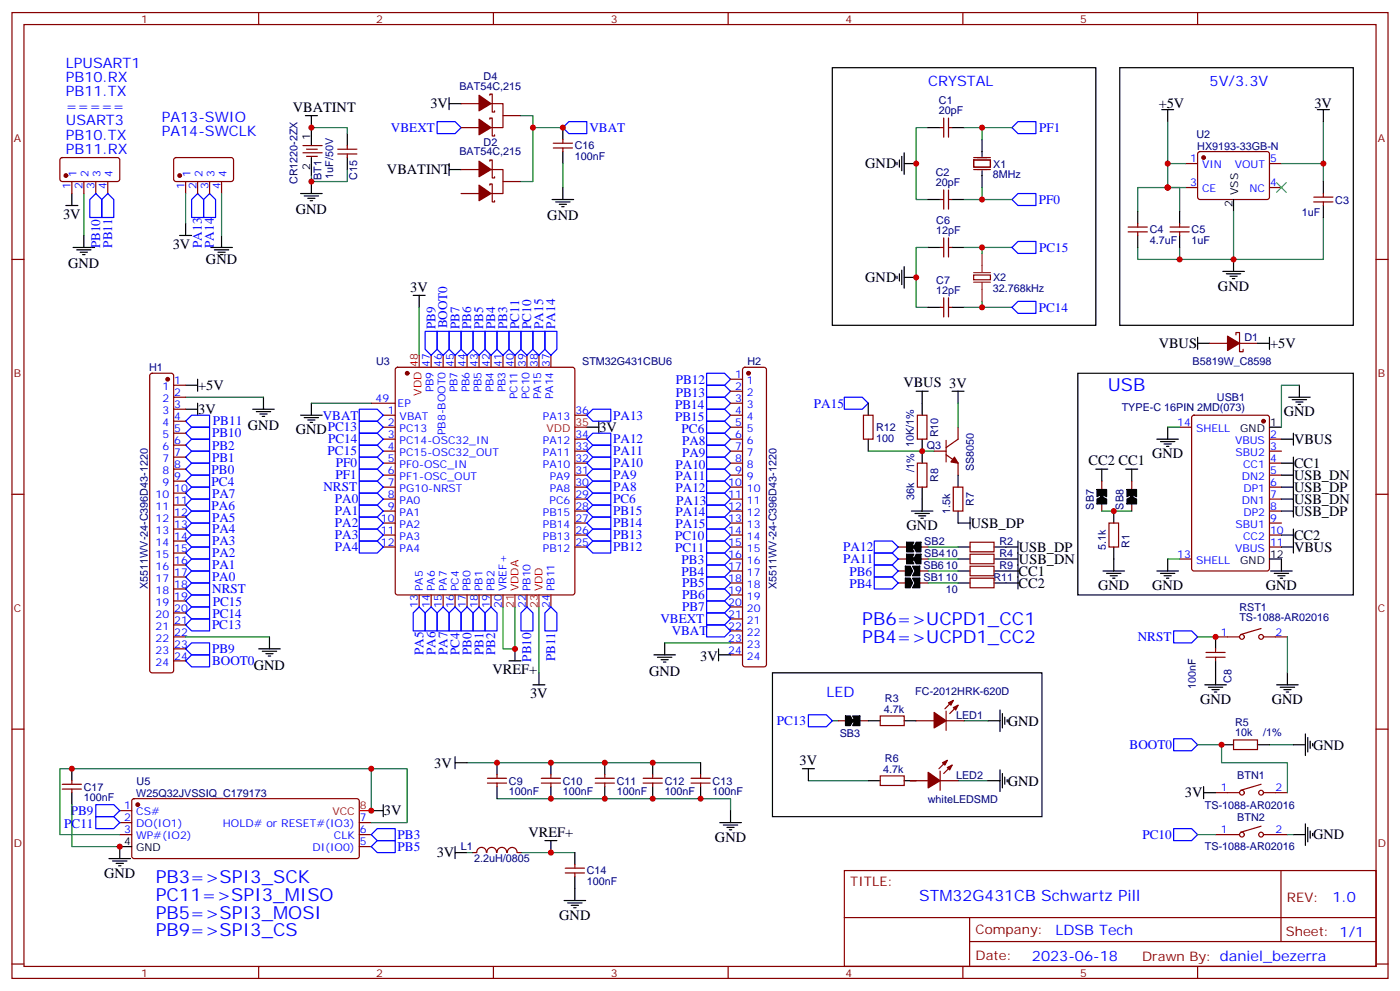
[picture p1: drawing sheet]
<svg xmlns="http://www.w3.org/2000/svg" width="412mm" height="292mm" viewBox="0 0 412 292" stroke-linecap="round" stroke-linejoin="round" font-family="sans-serif">
<g fill="none" stroke="#870000" stroke-width=".35">
<path d="M3.5 3.7h405.4v284.3h-405.4zM7.1 7.2h398.2v277.3h-398.2zM76.2 3.7v3.5M145.3 3.7v3.5M214.5 3.7v3.5M283.6 3.7v3.5M352.8 3.7v3.5M135.8 37.6h5.3M135.8 30.5h5.3M144.3 28v-.3h.7v5.3h.7v-.4M144.3 35.1v-.4h.7v5.3h.7v-.3M144.6 30.5h3.6v7.1h-3.6"/>
<path d="M148.2 34h5.3M276.9 37.6h1.1M278 34.7v5.7M279.4 34.7v5.7M279.4 37.6h1.1M17.9 46.6l.4-.2h16.5l.5 .7-.1 5.9-.6 .4h-16.5l-.5-.7v-5.6zM21.2 53.4v3.6M24.7 53.4v3.6M28.2 53.4v3.6M31.7 53.4v3.6M51.4 46.6l.5-.2h16.5l.4 .7-.1 5.9-.6 .4h-16.5l-.4-.7v-5.6zM54.7 53.4v3.6"/>
<path d="M58.2 53.4v3.6M61.7 53.4v3.6M65.3 53.4v3.6M89.3 45h5.6M89.3 42.9h5.6M90.3 46h3.2M90.3 43.9h3.2M99.5 43.9h5.6M99.5 45.3h5.6M102.3 42.9v1M102.3 45.3v1.1M135.8 49.9h5.3"/>
<path d="M135.8 57h5.3M144.3 47.4v-.3h.7v5.3h.7v-.4M144.3 54.5v-.3h.7v5.2h.7v-.3M144.6 49.9h3.6v7.1h-3.6M148.2 53.4h5.3M163 42.2h5.6M163 43.6h5.6M165.8 41.1v1.1M165.8 43.6v1M276.9 58.7h1.1M278 55.9v5.7M279.4 55.9v5.7"/>
<path d="M279.4 58.7h1.1M286.8 47.1h4.9v2.1h-4.9zM286.8 49.9h4.9M286.8 46.4h4.9M349.2 48.2h3.6M349.2 55.2h3.6M353 44.8l.5-.2 20 .1 .4 .6v13l-.7 .4h-20l-.4-.7v-12.7zM373.9 48.2h3.6M373.9 55.2h3.6M387 58h5.6M387 59.4h5.6M389.8 57v1"/>
<path d="M389.8 59.4v1.1M3.5 76.4h3.6M276.9 72.8h1.1M278 70v5.7M279.4 70v5.7M279.4 72.8h1.1M332.3 66.9h5.7M332.3 68.3h5.7M335.1 65.8v1.1M335.1 68.3v1M344.7 66.9h5.6M344.7 68.3h5.6"/>
<path d="M347.5 65.8v1.1M347.5 68.3v1M405.3 76.4h3.6M276.9 90.5h1.1M278 87.7v5.6M279.4 87.7v5.6M279.4 90.5h1.1M286.8 81h4.9v1.4h-4.9zM364.1 98.6v-.7h1v5.6h1.1v-.7M44.3 110.1l.5-.2h5.6l.5 .2 .3 .5v86.8l-.3 .5-.5 .2h-5.6l-.5-.2-.2-.5v-86.8zM51.2 113.4h3.5M51.2 116.9h3.5"/>
<path d="M109.4 118.7h7M116.7 108.3l.4-.2h51.5l.5 .2 .2 .5v65.6l-.2 .5-.5 .3h-51.5l-.5-.3-.2-.5v-65.6zM127 104.6v3.5M130.5 104.6v3.5M134.1 104.6v3.5M137.6 104.6v3.5M141.1 104.6v3.5M144.6 104.6v3.5M148.2 104.6v3.5M151.7 104.6v3.5M155.2 104.6v3.5M158.7 104.6v3.5"/>
<path d="M162.3 104.6v3.5M215.2 118.7h3.5M215.2 111.7h3.5M215.2 115.2h3.5M219 108.3l.4-.2h5.7l.5 .2 .2 .5v86.8l-.3 .5-.4 .2h-5.7l-.5-.2-.2-.5v-86.8zM356.3 101.1h5.3M365.1 101.1h5.3M51.2 120.5h3.5M51.2 124h3.5M51.2 127.5h3.5M51.2 131.1h3.5M51.2 134.6h3.5"/>
<path d="M51.2 138.1h3.5M112.9 122.2h3.5M112.9 129.3h3.5M112.9 132.8h3.5M112.9 136.3h3.5M112.9 139.9h3.5M112.9 125.8h3.5M169.3 122.2h3.6M169.3 129.3h3.6M169.3 132.8h3.6M169.3 136.3h3.6M169.3 139.9h3.6"/>
<path d="M215.2 122.2h3.5M215.2 129.3h3.5M215.2 132.8h3.5M215.2 136.3h3.5M215.2 139.9h3.5M215.2 125.8h3.5M254.4 122.2h2.8v7.1h-2.8zM270.2 122.2h2.8v7.1h-2.8zM270.2 136.3h2.8v7.1h-2.8zM275.2 132.8h3.5M278.7 129.6v6.4M278.7 133.9l3.5 2.4v3.6"/>
<path d="M282.2 125.8v3.5l-3.5 2.5M347.5 125.8h3.5M351.2 122.4l.5-.2h21.5l.7 .5v44.7l-.4 .6-21.8 .1-.6-.5-.1-44.7zM373.9 129.3h3.6M373.9 132.8h3.6M373.9 136.3h3.6M373.9 139.9h3.6M3.5 145.5h3.6M51.2 141.6h3.5M51.2 145.2h3.5M51.2 148.7h3.5M51.2 152.2h3.5"/>
<path d="M51.2 155.8h3.5M51.2 159.3h3.5M112.9 143.4h3.5M112.9 146.9h3.5M112.9 150.5h3.5M112.9 154h3.5M112.9 157.5h3.5M169.3 143.4h3.6M169.3 146.9h3.6M169.3 150.5h3.6M169.3 154h3.6M169.3 157.5h3.6"/>
<path d="M215.2 143.4h3.5M215.2 146.9h3.5M215.2 150.5h3.5M215.2 154h3.5M215.2 157.5h3.5M280.8 143.4h2.8v7.1h-2.8zM285.8 159.6h7v2.9h-7zM324.6 141.6v3.6M324.6 146.9v3.6M326.7 154h2.8v7h-2.8zM333.4 141.6v3.6M333.4 146.9v3.6"/>
<path d="M373.9 143.4h3.6M373.9 146.9h3.6M373.9 150.5h3.6M373.9 154h3.6M373.9 157.5h3.6M405.3 145.5h3.6M51.2 162.8h3.5M51.2 166.3h3.5M51.2 169.9h3.5M51.2 173.4h3.5M51.2 176.9h3.5M112.9 161h3.5"/>
<path d="M123.5 175.2v3.5M127 175.2v3.5M130.5 175.2v3.5M134.1 175.2v3.5M137.6 175.2v3.5M141.1 175.2v3.5M144.6 175.2v3.5M148.2 175.2v3.5M155.2 175.2v3.5M162.3 175.2v3.5M169.3 161h3.6M215.2 161h3.5"/>
<path d="M215.2 168.1h3.5M215.2 164.6h3.5M215.2 171.6h3.5M215.2 175.2h3.5M215.2 178.7h3.5M264.6 161h3.5M264.6 168.1h3.5M264.6 164.6h3.5M264.6 171.6h3.5M269.9 161h3.5M269.9 168.1h3.5M269.9 164.6h3.5"/>
<path d="M269.9 171.6h3.5M285.8 163.2h7v2.8h-7zM285.8 166.7h7v2.8h-7zM285.8 170.2h7v2.8h-7zM347.5 164.6h3.5M373.9 161h3.6M51.2 187.5h3.5M51.2 180.4h3.5M51.2 184h3.5M51.2 191h3.5M51.2 194.6h3.5M215.2 182.2h3.5"/>
<path d="M215.2 185.7h3.5M215.2 189.3h3.5M215.2 192.8h3.5M355.2 192.1h5.7M355.2 193.5h5.7M358.1 187.5h7M358.1 191v1.1M358.1 193.5v1.1M371.5 185l-6 1.8M372.2 187.5h7M3.5 214.7h3.6M246.9 212.2h3.6"/>
<path d="M252.2 212.2h3.6M259.3 210.8h7v2.8h-7zM269.9 212.2h5.3M278.7 212.2h5.3M278.7 209.4v5.6M280.8 206.2l-2.5 2.5M282.2 207.6l-2.4 2.5M363.4 217.8h7v2.9h-7zM405.3 214.7h3.6M18.3 230.9h5.7M18.3 232.3h5.7M21.2 229.8v1.1"/>
<path d="M21.2 232.3v1.1M35.3 238.7h3.5M39 235.3l.5-.2 65.9 .1 .4 .6v16.5l-.7 .5-65.9-.1-.4-.6v-16.3zM143.6 229.1h5.6M143.6 230.5h5.6M146.4 228.1v1M146.4 230.5v1.1M159.5 229.1h5.6M159.5 230.5h5.6M162.3 228.1v1M162.3 230.5v1.1M175.3 229.1h5.7"/>
<path d="M175.3 230.5h5.7M178.2 228.1v1M178.2 230.5v1.1M189.4 229.1h5.7M189.4 230.5h5.7M192.3 228.1v1M192.3 230.5v1.1M203.6 229.1h5.6M203.6 230.5h5.6M206.4 228.1v1M206.4 230.5v1.1M259.3 228.4h7v2.8h-7z"/>
<path d="M268.1 229.8h5.3M276.9 229.8h5.3M276.9 227v5.7M279 223.8l-2.4 2.5M280.5 225.2l-2.5 2.5M358.1 233.4h7M371.5 230.9l-6 1.8M372.2 233.4h7M35.3 242.2h3.5M35.3 245.7h3.5M105.8 242.2h3.6M105.8 245.7h3.6"/>
<path d="M105.8 249.2h3.6M143.3 251a1.41 1.41 0 0 0-1.4-1.5 1.41 1.41 0 0 0-1.5 1.5h-1.1M143.4 251a1.41 1.41 0 0 1 1.4-1.5 1.41 1.41 0 0 1 1.4 1.5M146.4 251a1.41 1.41 0 0 1 1.4-1.5 1.41 1.41 0 0 1 1.4 1.5M149.5 251a1.41 1.41 0 0 1 1.4-1.5 1.41 1.41 0 0 1 1.4 1.5M152.4 251h1.1M166.5 255.6h5.7M166.5 257h5.7M169.3 254.5v1.1M169.3 257v1.1M248.7 256.3h156.6v28.2h-156.6zM358.1 245.7h7"/>
<path d="M371.5 243.2l-6 1.8M372.2 245.7h7M377.3 256.3v20.9M248.7 270.1h156.5M285.6 277.2h119.6M285.6 270.1v14.2M3.5 283.8h3.6M76.2 284.5v3.5M145.3 284.5v3.5M214.5 284.5v3.5M283.6 284.5v3.5M352.8 284.5v3.5"/>
<path d="M405.3 283.8h3.6"/>
<circle cx="365.8" cy="187.5" r=".71"/>
<circle cx="371.5" cy="187.5" r=".71"/>
<circle cx="365.8" cy="233.4" r=".71"/>
<circle cx="371.5" cy="233.4" r=".71"/>
<circle cx="365.8" cy="245.7" r=".71"/>
<circle cx="371.5" cy="245.7" r=".71"/>
</g>
<path d="M123.5 104.6v3.5M169.3 125.8h3.6M151.7 175.2v3.5M158.7 175.2v3.5M105.8 238.7h3.6" fill="none" stroke="#f00" stroke-width=".35"/>
<g fill="#870000" stroke="#870000" stroke-width=".35">
<path d="M280.8 208.3l1.4-.7-.7 1.4z"/>
<path d="M279.4 206.9l1.4-.7-.7 1.4z"/>
<path d="M275.2 209.7l3.5 2.5-3.5 2.1z"/>
<path d="M279 226l1.5-.8-.7 1.5z"/>
<path d="M277.6 224.5l1.4-.7-.7 1.4z"/>
<path d="M273.4 227.4l3.5 2.4-3.5 2.2z"/>
<path d="M361.6 99l3.5 2.1-3.5 2.1z"/>
<path d="M281.2 134.6l1 1.7-2.1-.3z"/>
<path d="M141.1 28l3.5 2.5-3.5 2.1z"/>
<path d="M141.1 35.1l3.5 2.5-3.5 2.1z"/>
<path d="M141.1 47.4l3.5 2.5-3.5 2.1z"/>
<path d="M141.1 54.5l3.5 2.5-3.5 2.1z"/>
<circle cx="119.9" cy="109.9" r=".53"/>
<circle cx="52.9" cy="51.7" r=".53"/>
<circle cx="354.5" cy="46.4" r=".53"/>
<circle cx="372.2" cy="124" r=".53"/>
<circle cx="19.4" cy="51.7" r=".53"/>
<circle cx="220.5" cy="109.9" r=".53"/>
<circle cx="49.4" cy="111.7" r=".53"/>
<circle cx="40.6" cy="236.9" r=".53"/>
</g>
<g fill="none" stroke="#00f" stroke-width=".35">
<path d="M128.8 35.8h5.3l1.7 1.8-1.7 1.7h-5.3zM167.6 35.8h5.3v3.5h-5.3l-1.8-1.7zM298.1 37.6l1.8-1.8h5.3v3.5h-5.3zM26.5 58.7l1.7-1.7 1.8 1.7v5.3h-3.5zM31.7 57l1.8 1.7v5.3h-3.5v-5.3zM58.2 57l1.8 1.7v5.3h-3.6v-5.3zM60 58.7l1.7-1.7 1.8 1.7v5.3h-3.5zM298.1 58.7l1.8-1.7h5.3v3.5h-5.3zM298.1 72.8l1.8-1.7h5.3v3.5h-5.3zM125.2 97.5h3.6v5.3l-1.8 1.8-1.8-1.8zM128.8 97.5h3.5v5.3l-1.8 1.8-1.7-1.8zM132.3 97.5h3.5v5.3l-1.7 1.8-1.8-1.8z"/>
<path d="M135.8 97.5h3.5v5.3l-1.7 1.8-1.8-1.8zM139.3 97.5h3.6v5.3l-1.8 1.8-1.8-1.8zM142.9 97.5h3.5v5.3l-1.8 1.8-1.7-1.8zM146.4 97.5h3.5v5.3l-1.7 1.8-1.8-1.8zM149.9 97.5h3.6v5.3l-1.8 1.8-1.8-1.8zM153.5 97.5h3.5v5.3l-1.8 1.8-1.7-1.8zM157 97.5h3.5v5.3l-1.8 1.8-1.7-1.8zM160.5 97.5h3.5v5.3l-1.7 1.8-1.8-1.8zM298.1 90.5l1.8-1.8h5.3v3.6h-5.3zM208.1 109.9h5.3l1.8 1.8-1.8 1.7h-5.3zM208.1 113.4h5.3l1.8 1.8-1.8 1.7h-5.3zM208.1 116.9h5.3l1.8 1.8-1.8 1.8h-5.3z"/>
<path d="M248.7 116.9h5.3l1.8 1.8-1.8 1.8h-5.3zM54.7 131.1l1.7-1.8h5.3v3.5h-5.3zM54.7 134.6l1.7-1.8h5.3v3.5h-5.3zM54.7 138.1l1.7-1.8h5.3v3.6h-5.3zM54.7 127.5l1.7-1.7h5.3v3.5h-5.3zM54.7 124l1.7-1.8h5.3v3.6h-5.3zM105.8 138.1h5.3l1.8 1.8-1.8 1.7h-5.3zM105.8 134.6h5.3l1.8 1.7-1.8 1.8h-5.3zM105.8 131.1h5.3l1.8 1.7-1.8 1.8h-5.3zM105.8 127.5h5.3l1.8 1.8-1.8 1.8h-5.3zM105.8 120.5h5.3l1.8 1.7-1.8 1.8h-5.3zM105.8 124h5.3l1.8 1.8-1.8 1.7h-5.3z"/>
<path d="M172.9 129.3l1.7-1.8h5.3v3.6h-5.3zM172.9 132.8l1.7-1.7h5.3v3.5h-5.3zM172.9 136.3l1.7-1.7h5.3v3.5h-5.3zM172.9 139.9l1.7-1.8h5.3v3.5h-5.3zM174.6 120.5h5.3v3.5h-5.3l-1.7-1.8zM208.1 120.5h5.3l1.8 1.7-1.8 1.8h-5.3zM208.1 124h5.3l1.8 1.8-1.8 1.7h-5.3zM208.1 127.5h5.3l1.8 1.8-1.8 1.8h-5.3zM208.1 131.1h5.3l1.8 1.7-1.8 1.8h-5.3zM208.1 134.6h5.3l1.8 1.7-1.8 1.8h-5.3zM208.1 138.1h5.3l1.8 1.8-1.8 1.7h-5.3zM54.7 141.6l1.7-1.7h5.3v3.5h-5.3z"/>
<path d="M54.7 145.2l1.7-1.8h5.3v3.5h-5.3zM54.7 148.7l1.7-1.8h5.3v3.6h-5.3zM54.7 152.2l1.7-1.7h5.3v3.5h-5.3zM54.7 159.3l1.7-1.8h5.3v3.5h-5.3zM56.4 154h5.3v3.5h-5.3l-1.7-1.7zM105.8 141.6h5.3l1.8 1.8-1.8 1.8h-5.3zM105.8 145.2h5.3l1.8 1.7-1.8 1.8h-5.3zM105.8 148.7h5.3l1.8 1.8-1.8 1.7h-5.3zM105.8 152.2h5.3l1.8 1.8-1.8 1.8h-5.3zM105.8 155.8h5.3l1.8 1.7-1.8 1.8h-5.3zM105.8 159.3h5.3l1.8 1.7-1.8 1.8h-5.3zM172.9 143.4l1.7-1.8h5.3v3.6h-5.3z"/>
<path d="M172.9 146.9l1.7-1.7h5.3v3.5h-5.3zM172.9 150.5l1.7-1.8h5.3v3.5h-5.3zM172.9 154l1.7-1.8h5.3v3.6h-5.3zM172.9 157.5l1.7-1.7h5.3v3.5h-5.3zM208.1 141.6h5.3l1.8 1.8-1.8 1.8h-5.3zM208.1 145.2h5.3l1.8 1.7-1.8 1.8h-5.3zM208.1 148.7h5.3l1.8 1.8-1.8 1.7h-5.3zM208.1 152.2h5.3l1.8 1.8-1.8 1.8h-5.3zM208.1 155.8h5.3l1.8 1.7-1.8 1.8h-5.3zM208.1 159.3h5.3l1.8 1.7-1.8 1.8h-5.3zM257.5 159.3h5.3l1.8 1.7-1.8 1.8h-5.3zM54.7 176.9l1.7-1.7h5.3v3.5h-5.3z"/>
<path d="M54.7 173.4l1.7-1.8h5.3v3.6h-5.3zM54.7 169.9l1.7-1.8h5.3v3.5h-5.3zM54.7 166.3l1.7-1.7h5.3v3.5h-5.3zM54.7 162.8l1.7-1.8h5.3v3.6h-5.3zM123.5 178.7l1.7 1.7v5.3h-3.5v-5.3zM127 178.7l1.8 1.7v5.3h-3.6v-5.3zM130.5 178.7l1.8 1.7v5.3h-3.5v-5.3zM134.1 178.7l1.7 1.7v5.3h-3.5v-5.3zM137.6 178.7l1.7 1.7v5.3h-3.5v-5.3zM141.1 178.7l1.8 1.7v5.3h-3.6v-5.3zM144.6 178.7l1.8 1.7v5.3h-3.5v-5.3zM155.2 178.7l1.8 1.7v5.3h-3.5v-5.3z"/>
<path d="M162.3 178.7l1.7 1.7v5.3h-3.5v-5.3zM172.9 161l1.7-1.7h5.3v3.5h-5.3zM208.1 162.8h5.3l1.8 1.8-1.8 1.7h-5.3zM208.1 166.3h5.3l1.8 1.8-1.8 1.8h-5.3zM208.1 173.4h5.3l1.8 1.8-1.8 1.7h-5.3zM208.1 176.9h5.3l1.8 1.8-1.8 1.7h-5.3zM208.1 169.9h5.3l1.8 1.7-1.8 1.8h-5.3zM257.5 162.8h5.3l1.8 1.8-1.8 1.7h-5.3zM257.5 166.3h5.3l1.8 1.8-1.8 1.8h-5.3zM257.5 169.9h5.3l1.8 1.7-1.8 1.8h-5.3zM54.7 194.6l1.7-1.8h5.3v3.5h-5.3zM54.7 191l1.7-1.7h5.3v3.5h-5.3z"/>
<path d="M54.7 184l1.7-1.8h5.3v3.5h-5.3zM54.7 180.4l1.7-1.7h5.3v3.5h-5.3zM208.1 180.4h5.3l1.8 1.8-1.8 1.8h-5.3zM208.1 184h5.3l1.8 1.7-1.8 1.8h-5.3zM345.7 185.7h5.3l1.8 1.8-1.8 1.8h-5.3zM238.1 210.4h5.3l1.8 1.8-1.8 1.8h-5.3zM345.7 217.5h5.3l1.8 1.8-1.8 1.7h-5.3zM28.2 236.9h5.3l1.8 1.8-1.8 1.7h-5.3zM28.2 240.4h5.3l1.8 1.8-1.8 1.7h-5.3zM109.4 249.2l1.7-1.7h5.3v3.5h-5.3zM109.4 245.7l1.7-1.8h5.3v3.6h-5.3zM345.7 243.9h5.3l1.8 1.8-1.8 1.8h-5.3z"/>
</g>
<g fill="none" stroke="#000" stroke-width=".35">
<path d="M245.2 19.9h77.6v75.9h-77.6zM329.8 19.9h68.8v75.9h-68.8zM90 34h3.5M91.7 34v8.9M102.3 39.3v3.6M132.3 30.5h3.5M132.3 28.8v3.5M165.8 37.6v3.5M273.4 37.6h3.5M280.5 37.6h3.5M342.2 32.3h3.5M344 32.3v3.5"/>
<path d="M388.1 32.3h3.5M389.8 32.3v3.5M21.2 57v3.5M88.5 57h6.4M89.6 57.7h4.2M90.7 58.4h2.1M91.4 59.1h.7M91.7 46.4v5.3M91.7 53.4v3.6M102.3 46.4v3.5M132.3 48.2v3.5M132.3 49.9h3.5"/>
<path d="M162.6 58.7h6.4M163.7 59.4h4.2M165.8 44.6v3.6M165.8 55.2v3.5M264.2 47.8v.7M264.9 47.1v2.1M265.6 46v4.3M266.3 48.2h3.6M266.3 45v6.3M273.4 58.7h3.5M280.5 58.7h3.5M289.3 41.1v4.9"/>
<path d="M289.3 50.3v4.9M363.4 58.7v3.6M389.8 53.4v3.6M19.4 60.5h3.5M21.5 72.8h6.4M22.6 73.6h4.2M23.6 74.3h2.2M24.3 75h.7M24.7 69.3v3.5M52.9 69.3h3.5M54.7 65.8v3.5M62.1 72.8h6.3"/>
<path d="M63.1 73.6h4.3M64.2 74.3h2.1M64.9 75h.7M65.3 69.3v3.5M164.7 60.1h2.2M165.5 60.9h.7M265.6 79.6v4.2M266.3 78.5v6.3M273.4 72.8h3.5M280.5 72.8h3.5M335.1 62.3v3.5M335.1 69.3v3.5"/>
<path d="M347.5 62.3v3.5M347.5 69.3v3.5M360.2 79.9h6.3M363.4 76.4v3.5M389.8 60.5v3.5M121.7 87h3.5M123.5 87v3.5M264.2 81.3v.7M264.9 80.6v2.1M266.3 81.7h3.6M273.4 90.5h3.5M280.5 90.5h3.5"/>
<path d="M352.8 99.3v3.5M361.2 80.6h4.3M362.3 81.3h2.1M363 82h.7M373.9 99.3v3.5M54.7 113.4h3.5M58.2 111.7v3.5M58.2 118.7v3.5M77.6 116.9v3.6M91.7 118.7v3.5M255.8 118.7v3.5M269.9 115.2h3.5"/>
<path d="M271.6 115.2v7M280.5 115.2h3.5M282.2 115.2v3.5M317.5 109.9h81.1v65.3h-81.1zM352.8 101.1h3.5M370.4 101.1h3.5M379.6 116.9h6.3M380.6 117.7h4.3M381.7 118.4h2.1M382.4 119.1h.7M382.8 113.4v3.5M54.7 120.5h3.5"/>
<path d="M74.4 120.5h6.4M75.5 121.2h4.2M76.6 121.9h2.1M77.3 122.6h.7M88.5 122.2h6.4M89.6 122.9h4.2M90.7 123.6h2.1M91.4 124.4h.7M172.9 125.8h3.5M176.4 124v3.5M255.8 129.3v3.5M271.6 129.3v7"/>
<path d="M282.2 139.9v3.5M322.8 138.1h3.5M324.6 138.1v3.5M331.6 138.1h3.5M333.4 138.1v3.5M340.8 129.3h6.3M341.8 130h4.3M342.9 130.7h2.1M343.6 131.4h.7M344 125.8v3.5M373.9 125.8h3.6M377.5 129.3h3.5"/>
<path d="M377.5 136.3h3.5M377.5 139.9h3.5M381 127.5v3.6M381 134.6v17.6M268.5 150.5h6.3M269.5 151.2h4.3M270.6 151.9h2.1M271.3 152.6h.7M271.6 143.4v7.1M282.2 150.5v3.5h3.6M285.8 152.2v3.6M299.9 159.3v14.1"/>
<path d="M328.1 150.5v3.5M377.5 157.5h3.5M377.5 146.9h3.5M377.5 143.4h3.5M377.5 150.5h3.5M381 155.8v7M282.2 164.6h3.6M282.2 168.1h3.6M282.2 161h3.6M282.2 171.6h3.6M292.8 164.6h7.1M292.8 168.1h7.1"/>
<path d="M292.8 161h7.1M292.8 171.6h7.1M324.9 168.1h6.4M326 168.8h4.2M327 169.5h2.1M327.7 170.2h.7M328.1 161v7.1M340.8 168.1h6.3M341.8 168.8h4.3M342.9 169.5h2.1M343.6 170.2h.7M344 164.6v3.5"/>
<path d="M373.9 164.6h3.6v3.5M374.3 168.1h6.3M375.4 168.8h4.2M376.4 169.5h2.1M377.1 170.2h.7M377.5 161h3.5M76.2 191h6.3M77.3 191.7h4.2M78.3 192.4h2.1M79 193.1h.7M79.4 187.5v3.5M149.9 194.6h3.6"/>
<path d="M151.7 191v3.6M158.7 198.1v3.5M192.6 192.8h6.4M193.7 193.5h4.2M194.7 194.2h2.1M195.4 194.9h.7M195.8 189.3v3.5M211.7 192.8h3.5M211.7 191v3.6M227.5 198.1h79.4v42.3h-79.4zM358.1 187.5v3.5M358.1 194.6v7"/>
<path d="M379.2 198.1v3.5M157 201.6h3.5M255.8 212.2h3.5M266.3 212.2h3.6M291 212.2h3.6M294.6 209v6.4M295.3 210.1v4.2M296 211.1v2.2M296.7 211.8v.7M354.9 201.6h6.3M356 202.3h4.2M357 203h2.1"/>
<path d="M357.7 203.7h.7M359.8 219.3h3.6M370.4 219.3h3.5M376.1 201.6h6.3M377.1 202.3h4.3M378.2 203h2.1M378.9 203.7h.7M381 219.3h3.5M384.5 216.1v6.3M385.2 217.1v4.3M385.9 218.2v2.1M386.6 218.9v.7"/>
<path d="M21.2 226.3v3.5M21.2 233.4v3.5M109.4 238.7h3.5M112.9 236.9v3.5M134.1 224.5h3.5M134.1 222.8v3.5M146.4 224.5v3.6M146.4 231.6v3.5M162.3 224.5v3.6M162.3 231.6v3.5M178.2 224.5v3.6M178.2 231.6v3.5"/>
<path d="M192.3 224.5v3.6M192.3 231.6v3.5M206.4 224.5v3.6M206.4 231.6v3.5M215.2 238.7v3.5M236.4 226.3h3.5M238.1 226.3v3.5M255.8 229.8h3.5M266.3 229.8h3.6M291 229.8h3.6M294.6 226.7v6.3M295.3 227.7v4.3"/>
<path d="M296 228.8v2.1M296.7 229.5v.7M354.5 233.4h3.6M354.5 231.6v3.5M32.1 252.8h6.4M33.2 253.5h4.2M34.2 254.2h2.1M34.9 254.9h.7M38.8 249.2h-3.5v3.6M134.1 249.2v3.6M134.1 251h3.5M160.5 247.5h3.5"/>
<path d="M162.3 247.5v3.5M169.3 251v3.5M169.3 258.1v7M212 242.2h6.4M213.1 242.9h4.2M214.1 243.6h2.2M214.8 244.3h.7M381 245.7h3.5M384.5 242.5v6.4M385.2 243.6v4.2M385.9 244.7v2.1M386.6 245.4v.7"/>
<path d="M166.2 265.1h6.3M167.2 265.8h4.2M168.3 266.5h2.1M169 267.2h.7"/>
</g>
<g fill="none" stroke="#008700" stroke-width=".35">
<path d="M91.7 37.6h10.6v1.7M153.5 34h3.5v19.4h-3.5M157 37.6h8.8M273.4 37.6h-3.5v21.1h3.5M284 37.6h5.3v3.5M289.3 37.6h8.8M344 35.8v12.4h5.2M389.8 35.8v12.4h-12.3M24.7 57v12.3M54.7 57v8.8M65.3 57v12.3M102.3 49.9v3.5h-10.6v-1.7"/>
<path d="M165.8 48.2v7M289.3 55.2v3.5h-5.3M289.3 58.7h8.8M344 48.2v7h5.2M389.8 48.2v5.2M273.4 72.8h-3.5v17.7h3.5M284 72.8h5.3v1.8M289.3 72.8h8.8M335.1 72.8v3.6h28.3M335.1 62.3v-7.1h12.4v7.1M347.5 72.8v3.6M363.4 62.3v14.1"/>
<path d="M389.8 64v12.4h-26.4M123.5 90.5v14.1M284 90.5h5.3M289.3 88.7v1.8h8.8M54.7 116.9h22.9M91.7 118.7h17.7M282.2 118.7v7.1M382.8 113.4h-5.3v12.4M255.8 132.8h19.4M344 125.8h3.5M324.6 150.5h8.8M148.2 178.7v12.3h3.5v-12.3"/>
<path d="M158.7 178.7v19.4M273.4 164.6h8.8M273.4 161h8.8M273.4 168.1h8.8M273.4 171.6h8.8M344 164.6h3.5M54.7 187.5h24.7M195.8 189.3h19.4M352.8 187.5h5.3M379.2 187.5v10.6M245.2 212.2h1.7M284 212.2h7"/>
<path d="M352.8 219.3h7v5.2h19.4v8.9M373.9 219.3h7.1M21.2 236.9v12.3h14.1M109.4 226.3v12.4M137.6 224.5h68.8M146.4 235.1h68.8v3.6M238.1 229.8h17.7M268.1 229.8h1.8M282.2 229.8h8.8M109.4 242.2h10.5v-15.9h-102.3v19.4h17.7M137.6 251h1.7M153.5 251h15.8"/>
<path d="M352.8 245.7h5.3M379.2 245.7h1.8"/>
</g>
<path d="M376.1 53.8l2.8 2.8M378.9 53.8l-2.8 2.8" fill="none" stroke="#3c3" stroke-width=".35"/>
<path d="M289.3 74.6v5.7M286.8 83.1h4.9M286.8 80.3h4.9M289.3 83.1v5.6" fill="none" stroke="#8c2424" stroke-width=".35"/>
<g fill="#000" stroke="#000" stroke-width=".35">
<path d="M267.1 159.6h2.1l-.7 1.4 .7 1.5h-2.1zM269.9 159.6h1.4v2.9h-1.4l-.7-1.5zM323.1 146.9l1.5-.7 1.4 .7v1.4h-2.9zM323.1 144.1h2.9v2.1l-1.4-.7-1.5 .7zM332 146.9l1.4-.7 1.4 .7v1.4h-2.8zM332 144.1h2.8v2.1l-1.4-.7-1.4 .7zM266.7 166.7h1.4l.7 1.4-.7 1.4h-1.4zM266.7 170.2h1.4l.7 1.4-.7 1.4h-1.4zM267.1 163.2h2.1l-.7 1.4 .7 1.4h-2.1zM268.8 166.7h2.1v2.8h-2.1l.7-1.4zM268.8 170.2h2.1v2.8h-2.1l.7-1.4zM269.9 163.2h1.4v2.8h-1.4l-.7-1.4z"/>
<path d="M249.1 210.8h1.4l.7 1.4-.7 1.4h-1.4zM251.2 210.8h2.1v2.8h-2.1l.7-1.4z"/>
</g>
<path d="M324.6 145.2v1.7M333.4 145.2v1.7M268.1 161h1.8M268.1 164.6h1.8M250.5 212.2h1.7" fill="none" stroke="#000" stroke-width="1.1"/>
<g fill="#c00">
<circle cx="344" cy="55.2" r=".88"/>
<circle cx="344" cy="48.2" r=".88"/>
<circle cx="363.4" cy="76.4" r=".88"/>
<circle cx="389.8" cy="48.2" r=".88"/>
<circle cx="347.5" cy="76.4" r=".88"/>
<circle cx="269.9" cy="48.2" r=".88"/>
<circle cx="269.9" cy="81.7" r=".88"/>
<circle cx="289.3" cy="72.8" r=".88"/>
<circle cx="289.3" cy="90.5" r=".88"/>
<circle cx="289.3" cy="58.7" r=".88"/>
<circle cx="289.3" cy="37.6" r=".88"/>
<circle cx="146.4" cy="224.5" r=".88"/>
<circle cx="162.3" cy="224.5" r=".88"/>
<circle cx="162.3" cy="235.1" r=".88"/>
<circle cx="178.2" cy="224.5" r=".88"/>
<circle cx="178.2" cy="235.1" r=".88"/>
<circle cx="192.3" cy="224.5" r=".88"/>
<circle cx="192.3" cy="235.1" r=".88"/>
<circle cx="206.4" cy="235.1" r=".88"/>
<circle cx="162.3" cy="251" r=".88"/>
<circle cx="358.1" cy="187.5" r=".88"/>
<circle cx="151.7" cy="191" r=".88"/>
<circle cx="359.8" cy="219.3" r=".88"/>
<circle cx="271.6" cy="132.8" r=".88"/>
<circle cx="91.7" cy="37.6" r=".88"/>
<circle cx="165.8" cy="37.6" r=".88"/>
<circle cx="157" cy="37.6" r=".88"/>
<circle cx="109.4" cy="238.7" r=".88"/>
<circle cx="109.4" cy="226.3" r=".88"/>
<circle cx="21.2" cy="226.3" r=".88"/>
<circle cx="35.3" cy="249.2" r=".88"/>
<circle cx="328.1" cy="150.5" r=".88"/>
<circle cx="91.7" cy="53.4" r=".88"/>
</g>
<g font-size="5.3" fill="#00f">
<text x="326.3" y="115.2">USB</text>
<text x="254" y="184">PB6=&gt;UCPD1_CC1</text>
<text x="254" y="189.3">PB4=&gt;UCPD1_CC2</text>
<text x="45.9" y="259.8">PB3=&gt;SPI3_SCK</text>
<text x="45.9" y="265.1">PC11=&gt;SPI3_MISO</text>
<text x="45.9" y="270.4">PB5=&gt;SPI3_MOSI</text>
<text x="45.9" y="275.7">PB9=&gt;SPI3_CS</text>
</g>
<text font-size="4.6" fill="#00f" x="270.8" y="265.3">STM32G431CB Schwartz Pill</text>
<g font-size="4.2" fill="#00f">
<text x="19.4" y="19.9">LPUSART1</text>
<text x="19.4" y="24.2">PB10.RX</text>
<text x="19.4" y="28.4">PB11.TX</text>
<text x="273.4" y="25.2">CRYSTAL</text>
<text x="356.3" y="25.2">5V/3.3V</text>
<text x="19.4" y="32.6">=====</text>
<text x="47.6" y="35.8">PA13-SWIO</text>
<text x="19.4" y="36.9">USART3</text>
<text x="19.4" y="41.1">PB10.TX</text>
<text x="47.6" y="40">PA14-SWCLK</text>
<text x="19.4" y="45.3">PB11.RX</text>
<text x="243.4" y="205.1">LED</text>
<text x="392.5" y="265.6">1.0</text>
<text x="310.9" y="275.1">LDSB Tech</text>
<text x="304" y="282.9">2023-06-18</text>
</g>
<g font-size="4.2">
<text x="86.2" y="32.9">VBATINT</text>
<text x="126.8" y="31.9">3V</text>
<text x="341.3" y="31.9">+5V</text>
<text x="387.2" y="31.9">3V</text>
<text x="114" y="51.3">VBATINT</text>
<text x="254.9" y="49.5">GND</text>
<text x="18.6" y="64.3">3V</text>
<text x="87.1" y="63.1">GND</text>
<text x="161.2" y="64.8">GND</text>
<text x="50.9" y="73.3">3V</text>
<text x="60.7" y="77.8">GND</text>
<text x="20.1" y="78.8">GND</text>
<text x="254.9" y="83.1">GND</text>
<text x="120.9" y="85.9">3V</text>
<text x="358.8" y="85.5">GND</text>
<text x="341.3" y="102.5">VBUS</text>
<text x="374.1" y="102.5">+5V</text>
<text x="58.4" y="114.8">+5V</text>
<text x="266.1" y="114">VBUS 3V</text>
<text x="58.4" y="121.9">3V</text>
<text x="378.2" y="122.6">GND</text>
<text x="73" y="126.6">GND</text>
<text x="87.1" y="127.9">GNDPC13</text>
<text x="176.6" y="127.2">3V</text>
<text x="381.2" y="130.8">VBUS</text>
<text x="320.7" y="137">CC2 CC1</text>
<text x="339.4" y="134.9">GND</text>
<text x="381.2" y="137.8">CC1</text>
<text x="381.2" y="141.4">USB_DN</text>
<text x="381.2" y="148.4">USB_DN</text>
<text x="381.2" y="144.9">USB_DP</text>
<text x="285.9" y="155.5">USB_DP</text>
<text x="381.2" y="151.9">USB_DP</text>
<text x="267.1" y="156.1">GND</text>
<text x="381.2" y="159">CC2</text>
<text x="300.1" y="162.5">USB_DP</text>
<text x="300.2" y="166">USB_DN</text>
<text x="381.2" y="162.5">VBUS</text>
<text x="300" y="169.6">CC1</text>
<text x="300" y="173.1">CC2</text>
<text x="323.5" y="173.7">GND</text>
<text x="339.4" y="173.7">GND</text>
<text x="372.9" y="173.7">GND</text>
<text x="74.8" y="197.1">GND</text>
<text x="206.3" y="194.5">3V</text>
<text x="145.1" y="198.5">VREF+</text>
<text x="191.2" y="198.9">GND</text>
<text x="156.2" y="205.6">3V</text>
<text x="353.5" y="207.3">GND</text>
<text x="374.6" y="207.3">GND</text>
<text x="296.9" y="213.6">GND</text>
<text x="386.8" y="220.7">GND</text>
<text x="127.9" y="226">3V</text>
<text x="235.5" y="225.3">3V</text>
<text x="296.9" y="231.3">GND</text>
<text x="349" y="234.8">3V</text>
<text x="113.1" y="240.1">3V</text>
<text x="155.7" y="246.4">VREF+</text>
<text x="210.6" y="247.8">GND</text>
<text x="386.8" y="247.1">GND</text>
<text x="128.6" y="252.4">3V</text>
<text x="30.7" y="258.4">GND</text>
<text x="164.7" y="270.8">GND</text>
</g>
<g font-size="3.9" fill="#00f">
<text x="115.2" y="38.8">VBEXT</text>
<text x="173.6" y="38.8">VBAT</text>
<text x="306.1" y="38.9">PF1</text>
<text x="306" y="60">PF0</text>
<text x="29.5" y="73.1" transform="rotate(-90 29.5 73.1)">PB10</text>
<text x="33" y="73" transform="rotate(-90 33 73)">PB11</text>
<text x="59.5" y="73" transform="rotate(-90 59.5 73)">PA13</text>
<text x="63" y="73" transform="rotate(-90 63 73)">PA14</text>
<text x="306.1" y="74.2">PC15</text>
<text x="306" y="91.8">PC14</text>
<text x="128.3" y="96.8" transform="rotate(-90 128.3 96.8)">PB9</text>
<text x="131.7" y="96.7" transform="rotate(-90 131.7 96.7)">BOOT0</text>
<text x="135.3" y="96.8" transform="rotate(-90 135.3 96.8)">PB7</text>
<text x="138.8" y="96.8" transform="rotate(-90 138.8 96.8)">PB6</text>
<text x="142.4" y="96.8" transform="rotate(-90 142.4 96.8)">PB5</text>
<text x="145.9" y="96.8" transform="rotate(-90 145.9 96.8)">PB4</text>
<text x="149.4" y="96.8" transform="rotate(-90 149.4 96.8)">PB3</text>
<text x="152.9" y="96.8" transform="rotate(-90 152.9 96.8)">PC11</text>
<text x="156.5" y="96.8" transform="rotate(-90 156.5 96.8)">PC10</text>
<text x="160" y="96.8" transform="rotate(-90 160 96.8)">PA15</text>
<text x="163.6" y="96.8" transform="rotate(-90 163.6 96.8)">PA14</text>
<text x="199.1" y="113.1">PB12</text>
<text x="199.1" y="116.7">PB13</text>
<text x="62.7" y="125.3">PB11</text>
<text x="95.1" y="123.5">VBAT</text>
<text x="180.6" y="123.5">PA13</text>
<text x="198.8" y="120.3">PB14</text>
<text x="198.8" y="123.8">PB15</text>
<text x="239.8" y="120.1">PA15</text>
<text x="62.5" y="128.8">PB10</text>
<text x="96.6" y="130.5">PC14</text>
<text x="180.6" y="130.5">PA12</text>
<text x="200.8" y="127.3">PC6</text>
<text x="200.9" y="130.9">PA8</text>
<text x="62.5" y="132.4">PB2</text>
<text x="62.5" y="135.9">PB1</text>
<text x="96.5" y="134">PC15</text>
<text x="99" y="137.6">PF0</text>
<text x="180.6" y="134.1">PA11</text>
<text x="180.6" y="137.6">PA10</text>
<text x="199" y="137.9">PA10</text>
<text x="200.9" y="134.4">PA9</text>
<text x="62.3" y="139.5">PB0</text>
<text x="62.3" y="143">PC4</text>
<text x="98.8" y="141.1">PF1</text>
<text x="180.6" y="141.1">PA9</text>
<text x="199" y="141.5">PA11</text>
<text x="62.5" y="146.5">PA7</text>
<text x="95.3" y="144.7">NRST</text>
<text x="98.6" y="148.2">PA0</text>
<text x="180.6" y="148.2">PC6</text>
<text x="180.6" y="144.7">PA8</text>
<text x="199" y="145">PA12</text>
<text x="199.2" y="148.5">PA13</text>
<text x="62.3" y="150">PA6</text>
<text x="62.5" y="153.6">PA5</text>
<text x="98.6" y="151.7">PA1</text>
<text x="98.6" y="155.3">PA2</text>
<text x="180.6" y="151.7">PB15</text>
<text x="180.6" y="155.2">PB14</text>
<text x="199" y="152">PA14</text>
<text x="199" y="155.6">PA15</text>
<text x="62.5" y="160.5">PA3</text>
<text x="62.5" y="157">PA4</text>
<text x="98.6" y="158.8">PA3</text>
<text x="180.6" y="158.8">PB13</text>
<text x="198.8" y="159.1">PC10</text>
<text x="62.5" y="167.6">PA1</text>
<text x="62.5" y="164.1">PA2</text>
<text x="98.6" y="162.3">PA4</text>
<text x="180.6" y="162.3">PB12</text>
<text x="198.8" y="162.6">PC11</text>
<text x="200.8" y="166.1">PB3</text>
<text x="248.4" y="162.3">PA12</text>
<text x="248.4" y="165.8">PA11</text>
<text x="62.4" y="171.1">PA0</text>
<text x="200.8" y="169.7">PB4</text>
<text x="200.9" y="172.9">PB5</text>
<text x="250.2" y="169.5">PB6</text>
<text x="250.2" y="173">PB4</text>
<text x="62.5" y="174.7">NRST</text>
<text x="62.7" y="178.3">PC15</text>
<text x="200.9" y="176.4">PB6</text>
<text x="200.9" y="180">PB7</text>
<text x="62.4" y="185.3">PC13</text>
<text x="62.6" y="181.8">PC14</text>
<text x="194.5" y="183.5">VBEXT</text>
<text x="197.9" y="187">VBAT</text>
<text x="335.2" y="188.8">NRST</text>
<text x="62.5" y="192.4">PB9</text>
<text x="62.5" y="195.8">BOOT0</text>
<text x="124.7" y="192.8" transform="rotate(-90 124.7 192.8)">PA5</text>
<text x="128.3" y="192.8" transform="rotate(-90 128.3 192.8)">PA6</text>
<text x="131.8" y="192.8" transform="rotate(-90 131.8 192.8)">PA7</text>
<text x="135.3" y="192.9" transform="rotate(-90 135.3 192.9)">PC4</text>
<text x="138.9" y="192.9" transform="rotate(-90 138.9 192.9)">PB0</text>
<text x="142.4" y="192.9" transform="rotate(-90 142.4 192.9)">PB1</text>
<text x="145.9" y="192.9" transform="rotate(-90 145.9 192.9)">PB2</text>
<text x="156.5" y="194.8" transform="rotate(-90 156.5 194.8)">PB10</text>
<text x="163.5" y="194.7" transform="rotate(-90 163.5 194.7)">PB11</text>
<text x="228.8" y="213.5">PC13</text>
<text x="332.8" y="220.6">BOOT0</text>
<text x="20.9" y="239.9">PB9</text>
<text x="18.9" y="243.8">PC11</text>
<text x="117.1" y="247.1">PB3</text>
<text x="117.1" y="250.5">PB5</text>
<text x="336.5" y="247.1">PC10</text>
</g>
<g font-size="3.9" fill="#800">
<text x="250.5" y="260.9">TITLE:</text>
<text x="379.1" y="265.6">REV:</text>
<text x="287.4" y="275.1">Company:</text>
<text x="378.7" y="275.7">Sheet: 1/1</text>
<text x="287.4" y="282.8">Date:</text>
<text x="336.4" y="282.8">Drawn By: daniel_bezerra</text>
</g>
<g font-size="3.2" fill="#800">
<text x="41.6" y="6.7">1</text>
<text x="110.8" y="6.7">2</text>
<text x="179.9" y="6.7">3</text>
<text x="249.1" y="6.7">4</text>
<text x="318.2" y="6.7">5</text>
<text x="4.1" y="41.8">A</text>
<text x="405.9" y="41.8">A</text>
<text x="4.1" y="110.9">B</text>
<text x="405.9" y="110.9">B</text>
<text x="4.1" y="180.1">C</text>
<text x="405.9" y="180.1">C</text>
<text x="4.1" y="249.2">D</text>
<text x="405.9" y="249.2">D</text>
<text x="41.6" y="287.5">1</text>
<text x="110.8" y="287.5">2</text>
<text x="179.9" y="287.5">3</text>
<text x="249.1" y="287.5">4</text>
<text x="318.2" y="287.5">5</text>
</g>
<g font-size="3.2" fill="#000080">
<text x="142.5" y="23.6">D4</text>
<text x="135.3" y="26.4">BAT54C,215</text>
<text x="276.6" y="33.7">20pF</text>
<text x="276.6" y="30.5">C1</text>
<text x="352.4" y="40.5">U2</text>
<text x="135.3" y="45.8">BAT54C,215</text>
<text x="142.5" y="43">D2</text>
<text x="169.3" y="47.2">100nF</text>
<text x="169.3" y="44">C16</text>
<text x="352.7" y="44">HX9193-33GB-N</text>
<text x="94.7" y="52.9" transform="rotate(-90 94.7 52.9)">BT1</text>
<text x="98.2" y="52.7" transform="rotate(-90 98.2 52.7)">1uF/50V</text>
<text x="105.2" y="52.9" transform="rotate(-90 105.2 52.9)">C15</text>
<text x="275.7" y="51.7">C2</text>
<text x="292.5" y="52.5">8MHz</text>
<text x="292.6" y="49.3">X1</text>
<text x="87.6" y="54.3" transform="rotate(-90 87.6 54.3)">CR1220-2ZX</text>
<text x="275.7" y="54.9">20pF</text>
<text x="393.3" y="59.9">C3</text>
<text x="275.8" y="65.8">C6</text>
<text x="383.5" y="63.5">1uF</text>
<text x="275.8" y="69">12pF</text>
<text x="338.7" y="71.9">4.7uF</text>
<text x="338.7" y="68.7">C4</text>
<text x="351" y="71.9">1uF</text>
<text x="351" y="68.7">C5</text>
<text x="275.8" y="83.5">C7</text>
<text x="292.5" y="82.8">X2</text>
<text x="275.8" y="86.6">12pF</text>
<text x="292.5" y="86">32.768kHz</text>
<text x="366.6" y="100.5">D1</text>
<text x="110.8" y="107.5">U3</text>
<text x="171.5" y="107.5">STM32G431CBU6</text>
<text x="220.1" y="107.6">H2</text>
<text x="351.3" y="107.5">B5819W_C8598</text>
<text x="43.9" y="109.3">H1</text>
<text x="358.5" y="117.9">USB1</text>
<text x="330.4" y="121">TYPE-C 16PIN 2MD(073)</text>
<text x="258.1" y="130.1">100</text>
<text x="258.1" y="126.9">R12</text>
<text x="269.2" y="131.5" transform="rotate(-90 269.2 131.5)">10K/1%</text>
<text x="276.3" y="128.8" transform="rotate(-90 276.3 128.8)">R10</text>
<text x="273" y="132.2">Q3</text>
<text x="269.3" y="139" transform="rotate(-90 269.3 139)">/1%</text>
<text x="276.3" y="142" transform="rotate(-90 276.3 142)">R8</text>
<text x="286.9" y="138.7" transform="rotate(-90 286.9 138.7)">SS8050</text>
<text x="269.3" y="147.3" transform="rotate(-90 269.3 147.3)">36k</text>
<text x="286.9" y="149" transform="rotate(-90 286.9 149)">R7</text>
<text x="279.8" y="151.3" transform="rotate(-90 279.8 151.3)">1.5k</text>
<text x="322.2" y="150" transform="rotate(-90 322.2 150)">SB7</text>
<text x="331" y="150" transform="rotate(-90 331 150)">SB8</text>
<text x="272.3" y="160.4">SB2</text>
<text x="294.4" y="160.4">R2</text>
<text x="325.7" y="161.9" transform="rotate(-90 325.7 161.9)">5.1k</text>
<text x="332.8" y="161.4" transform="rotate(-90 332.8 161.4)">R1</text>
<text x="272.1" y="167.5">SB610</text>
<text x="272.3" y="164">SB410</text>
<text x="294.4" y="164">R4</text>
<text x="294.4" y="167.5">R9</text>
<text x="43.5" y="173.4" transform="rotate(-90 43.5 173.4)">X5511WV-24-C396D43-1220</text>
<text x="228.8" y="173.4" transform="rotate(-90 228.8 173.4)">X5511WV-24-C396D43-1220</text>
<text x="272.1" y="171">SB110</text>
<text x="292.6" y="171">R11</text>
<text x="278.6" y="174.5">10</text>
<text x="365.1" y="179.7">RST1</text>
<text x="365.1" y="182.9">TS-1088-AR02016</text>
<text x="352.2" y="202.8" transform="rotate(-90 352.2 202.8)">100nF</text>
<text x="362.7" y="201.1" transform="rotate(-90 362.7 201.1)">C8</text>
<text x="260.3" y="209.8">4.7k</text>
<text x="260.7" y="206.8">R3</text>
<text x="269.6" y="204.5">FC-2012HRK-620D</text>
<text x="281.6" y="211.6">LED1</text>
<text x="363.8" y="213.8">R5</text>
<text x="247.4" y="216.9">SB3</text>
<text x="363.8" y="216.8">10k</text>
<text x="372.1" y="216.8">/1%</text>
<text x="260.2" y="227.4">4.7k</text>
<text x="260.7" y="224.4">R6</text>
<text x="24.7" y="232.7">C17</text>
<text x="40.2" y="231">U5</text>
<text x="149.9" y="231">C9</text>
<text x="165.8" y="231">C10</text>
<text x="181.7" y="231">C11</text>
<text x="195.8" y="231">C12</text>
<text x="209.9" y="231">C13</text>
<text x="281.6" y="229.2">LED2</text>
<text x="364.5" y="229.2">BTN1</text>
<text x="24.7" y="235.9">100nF</text>
<text x="40.1" y="234.6">W25Q32JVSSIQ_C179173</text>
<text x="149.9" y="234.2">100nF</text>
<text x="165.8" y="234.2">100nF</text>
<text x="181.7" y="234.2">100nF</text>
<text x="195.8" y="234.2">100nF</text>
<text x="209.9" y="234.2">100nF</text>
<text x="273.3" y="236.3">whiteLEDSMD</text>
<text x="354.9" y="238">TS-1088-AR02016</text>
<text x="364.5" y="241.6">BTN2</text>
<text x="135.8" y="250.4">L1</text>
<text x="354.9" y="250.4">TS-1088-AR02016</text>
<text x="139.7" y="253.9">2.2uH/0805</text>
<text x="172.9" y="257.4">C14</text>
<text x="172.9" y="260.6">100nF</text>
</g>
<g font-size="3.2">
<text x="91.4" y="41.1" transform="rotate(-90 91.4 41.1)">1</text>
<text x="91.4" y="50.2" transform="rotate(-90 91.4 50.2)">2</text>
<text x="364.8" y="57.4" transform="rotate(-90 364.8 57.4)">VSS</text>
<text x="363" y="60.9" transform="rotate(-90 363 60.9)">2</text>
<text x="374.1" y="125.4">1</text>
<text x="365.4" y="127.2">GND</text>
<text x="365.4" y="166">GND</text>
<text x="374.1" y="164.2">12</text>
<text x="36.6" y="248.9">4</text>
<text x="40.1" y="250.6">GND</text>
</g>
<g font-size="3.2" fill="#00f">
<text x="350.6" y="47.8">1</text>
<text x="374.1" y="47.8">5</text>
<text x="22.6" y="52.1" transform="rotate(-90 22.6 52.1)">1</text>
<text x="26.1" y="52.1" transform="rotate(-90 26.1 52.1)">2</text>
<text x="29.6" y="52.1" transform="rotate(-90 29.6 52.1)">3</text>
<text x="33.2" y="52.1" transform="rotate(-90 33.2 52.1)">4</text>
<text x="56.1" y="52.1" transform="rotate(-90 56.1 52.1)">1</text>
<text x="59.6" y="52.1" transform="rotate(-90 59.6 52.1)">2</text>
<text x="63.1" y="52.1" transform="rotate(-90 63.1 52.1)">3</text>
<text x="66.7" y="52.1" transform="rotate(-90 66.7 52.1)">4</text>
<text x="354.1" y="49.6">VIN</text>
<text x="363.7" y="49.6">VOUT</text>
<text x="20.8" y="55.6" transform="rotate(-90 20.8 55.6)">1</text>
<text x="24.3" y="55.6" transform="rotate(-90 24.3 55.6)">2</text>
<text x="27.9" y="55.6" transform="rotate(-90 27.9 55.6)">3</text>
<text x="31.4" y="55.6" transform="rotate(-90 31.4 55.6)">4</text>
<text x="54.3" y="55.6" transform="rotate(-90 54.3 55.6)">1</text>
<text x="57.9" y="55.6" transform="rotate(-90 57.9 55.6)">2</text>
<text x="61.4" y="55.6" transform="rotate(-90 61.4 55.6)">3</text>
<text x="64.9" y="55.6" transform="rotate(-90 64.9 55.6)">4</text>
<text x="350.6" y="54.9">3</text>
<text x="354.1" y="56.6">CE</text>
<text x="368" y="56.6">NC</text>
<text x="374.1" y="54.9">4</text>
<text x="126.6" y="107.9" transform="rotate(-90 126.6 107.9)">47</text>
<text x="130.2" y="107.9" transform="rotate(-90 130.2 107.9)">46</text>
<text x="133.7" y="107.9" transform="rotate(-90 133.7 107.9)">45</text>
<text x="137.2" y="107.9" transform="rotate(-90 137.2 107.9)">44</text>
<text x="140.8" y="107.9" transform="rotate(-90 140.8 107.9)">43</text>
<text x="144.3" y="107.9" transform="rotate(-90 144.3 107.9)">42</text>
<text x="147.8" y="107.9" transform="rotate(-90 147.8 107.9)">41</text>
<text x="151.3" y="107.9" transform="rotate(-90 151.3 107.9)">40</text>
<text x="154.9" y="107.9" transform="rotate(-90 154.9 107.9)">39</text>
<text x="158.4" y="107.9" transform="rotate(-90 158.4 107.9)">38</text>
<text x="161.9" y="107.9" transform="rotate(-90 161.9 107.9)">37</text>
<text x="51.3" y="113.1">1</text>
<text x="216.5" y="111.3">1</text>
<text x="220" y="113.1">1</text>
<text x="47.8" y="114.8">1</text>
<text x="47.8" y="118.4">2</text>
<text x="51.3" y="116.6">2</text>
<text x="110.6" y="118.4">49</text>
<text x="117.1" y="119.8">EP</text>
<text x="127.7" y="115.5" transform="rotate(-90 127.7 115.5)">PB9</text>
<text x="134.8" y="115.5" transform="rotate(-90 134.8 115.5)">PB7</text>
<text x="138.3" y="115.5" transform="rotate(-90 138.3 115.5)">PB6</text>
<text x="141.8" y="115.5" transform="rotate(-90 141.8 115.5)">PB5</text>
<text x="145.3" y="115.5" transform="rotate(-90 145.3 115.5)">PB4</text>
<text x="148.9" y="115.5" transform="rotate(-90 148.9 115.5)">PB3</text>
<text x="152.4" y="117.6" transform="rotate(-90 152.4 117.6)">PC11</text>
<text x="155.9" y="117.6" transform="rotate(-90 155.9 117.6)">PC10</text>
<text x="159.5" y="117.5" transform="rotate(-90 159.5 117.5)">PA15</text>
<text x="163" y="117.5" transform="rotate(-90 163 117.5)">PA14</text>
<text x="216.5" y="114.8">2</text>
<text x="216.5" y="118.4">3</text>
<text x="220" y="116.6">2</text>
<text x="47.8" y="121.9">3</text>
<text x="47.8" y="125.4">4</text>
<text x="51.3" y="120.1">3</text>
<text x="51.3" y="123.6">4</text>
<text x="114.2" y="125.4">2</text>
<text x="114.2" y="121.9">1</text>
<text x="117.7" y="123.6">VBAT</text>
<text x="159.9" y="123.6">PA13</text>
<text x="169.5" y="121.9">36</text>
<text x="216.5" y="121.9">4</text>
<text x="216.5" y="125.4">5</text>
<text x="220" y="120.1">3</text>
<text x="220" y="123.6">4</text>
<text x="346.8" y="125.4">14</text>
<text x="47.8" y="128.9">5</text>
<text x="51.3" y="127.2">5</text>
<text x="51.3" y="130.7">6</text>
<text x="114.2" y="128.9">3</text>
<text x="117.7" y="130.7">PC14-OSC32_IN</text>
<text x="117.7" y="127.2">PC13</text>
<text x="131.2" y="128.1" transform="rotate(-90 131.2 128.1)">PB8-BOOT0</text>
<text x="159.9" y="130.7">PA12</text>
<text x="169.5" y="128.9">34</text>
<text x="216.5" y="128.9">6</text>
<text x="220" y="127.2">5</text>
<text x="220" y="130.7">6</text>
<text x="352.3" y="127.2">SHELL</text>
<text x="363.8" y="130.7">VBUS</text>
<text x="374.1" y="128.9">2</text>
<text x="47.8" y="132.5">6</text>
<text x="47.8" y="136">7</text>
<text x="51.3" y="134.2">7</text>
<text x="51.3" y="137.8">8</text>
<text x="114.2" y="136">5</text>
<text x="114.2" y="132.5">4</text>
<text x="117.7" y="137.8">PF0-OSC_IN</text>
<text x="117.7" y="134.2">PC15-OSC32_OUT</text>
<text x="159.9" y="134.2">PA11</text>
<text x="159.9" y="137.8">PA10</text>
<text x="169.5" y="132.5">33</text>
<text x="169.5" y="136">32</text>
<text x="216.5" y="132.5">7</text>
<text x="216.5" y="136">8</text>
<text x="220" y="134.2">7</text>
<text x="220" y="137.8">8</text>
<text x="364" y="134.2">SBU2</text>
<text x="366.2" y="137.8">CC1</text>
<text x="374.1" y="132.5">3</text>
<text x="374.1" y="136">4</text>
<text x="47.8" y="139.5">8</text>
<text x="47.8" y="143.1">9</text>
<text x="51.3" y="141.3">9</text>
<text x="114.2" y="143.1">7</text>
<text x="114.2" y="139.5">6</text>
<text x="117.7" y="141.3">PF1-OSC_OUT</text>
<text x="161.9" y="141.3">PA9</text>
<text x="169.5" y="139.5">31</text>
<text x="169.5" y="143.1">30</text>
<text x="214.5" y="143.1">10</text>
<text x="216.5" y="139.5">9</text>
<text x="220" y="141.3">9</text>
<text x="365.8" y="141.3">DN2</text>
<text x="374.1" y="139.5">5</text>
<text x="374.1" y="143.1">6</text>
<text x="45.8" y="146.6">10</text>
<text x="51.3" y="144.8">10</text>
<text x="51.3" y="148.3">11</text>
<text x="114.2" y="146.6">8</text>
<text x="117.7" y="148.3">PA0</text>
<text x="117.7" y="144.8">PG10-NRST</text>
<text x="161.9" y="148.3">PC6</text>
<text x="161.9" y="144.8">PA8</text>
<text x="169.5" y="146.6">29</text>
<text x="214.5" y="146.6">11</text>
<text x="220" y="144.8">10</text>
<text x="220" y="148.3">11</text>
<text x="365.8" y="148.3">DN1</text>
<text x="366.3" y="144.8">DP1</text>
<text x="374.1" y="146.6">7</text>
<text x="45.8" y="150.1">11</text>
<text x="45.8" y="153.6">12</text>
<text x="51.3" y="151.9">12</text>
<text x="51.3" y="155.4">13</text>
<text x="112.2" y="153.6">10</text>
<text x="114.2" y="150.1">9</text>
<text x="117.7" y="155.4">PA2</text>
<text x="117.7" y="151.9">PA1</text>
<text x="159.9" y="151.9">PB15</text>
<text x="159.9" y="155.4">PB14</text>
<text x="169.5" y="150.1">28</text>
<text x="169.5" y="153.6">27</text>
<text x="214.5" y="150.1">12</text>
<text x="214.5" y="153.6">13</text>
<text x="220" y="151.9">12</text>
<text x="220" y="155.4">13</text>
<text x="364" y="155.4">SBU1</text>
<text x="366.3" y="151.9">DP2</text>
<text x="374.1" y="150.1">8</text>
<text x="374.1" y="153.6">9</text>
<text x="45.8" y="157.2">13</text>
<text x="45.8" y="160.7">14</text>
<text x="51.3" y="158.9">14</text>
<text x="112.2" y="160.7">12</text>
<text x="112.2" y="157.2">11</text>
<text x="117.7" y="158.9">PA3</text>
<text x="159.9" y="158.9">PB13</text>
<text x="169.5" y="157.2">26</text>
<text x="169.5" y="160.7">25</text>
<text x="214.5" y="157.2">14</text>
<text x="214.5" y="160.7">15</text>
<text x="220" y="158.9">14</text>
<text x="366.2" y="158.9">CC2</text>
<text x="374.1" y="157.2">10</text>
<text x="374.1" y="160.7">11</text>
<text x="45.8" y="164.2">15</text>
<text x="45.8" y="167.7">16</text>
<text x="51.3" y="162.5">15</text>
<text x="51.3" y="166">16</text>
<text x="117.7" y="162.5">PA4</text>
<text x="159.9" y="162.5">PB12</text>
<text x="214.5" y="164.2">16</text>
<text x="214.5" y="167.7">17</text>
<text x="220" y="162.5">15</text>
<text x="220" y="166">16</text>
<text x="346.8" y="164.2">13</text>
<text x="352.3" y="166">SHELL</text>
<text x="363.8" y="162.5">VBUS</text>
<text x="45.8" y="171.3">17</text>
<text x="51.3" y="169.5">17</text>
<text x="51.3" y="173">18</text>
<text x="214.5" y="171.3">18</text>
<text x="220" y="169.5">17</text>
<text x="220" y="173">18</text>
<text x="45.8" y="174.8">18</text>
<text x="45.8" y="178.3">19</text>
<text x="51.3" y="176.6">19</text>
<text x="123.1" y="179" transform="rotate(-90 123.1 179)">13</text>
<text x="124.5" y="174.1" transform="rotate(-90 124.5 174.1)">PA5</text>
<text x="126.6" y="179" transform="rotate(-90 126.6 179)">14</text>
<text x="128.1" y="174.1" transform="rotate(-90 128.1 174.1)">PA6</text>
<text x="130.2" y="179" transform="rotate(-90 130.2 179)">15</text>
<text x="131.6" y="174.1" transform="rotate(-90 131.6 174.1)">PA7</text>
<text x="133.7" y="179" transform="rotate(-90 133.7 179)">16</text>
<text x="135.1" y="174.1" transform="rotate(-90 135.1 174.1)">PC4</text>
<text x="137.2" y="179" transform="rotate(-90 137.2 179)">17</text>
<text x="138.6" y="174.1" transform="rotate(-90 138.6 174.1)">PB0</text>
<text x="140.8" y="179" transform="rotate(-90 140.8 179)">18</text>
<text x="142.2" y="174.1" transform="rotate(-90 142.2 174.1)">PB1</text>
<text x="144.3" y="179" transform="rotate(-90 144.3 179)">19</text>
<text x="145.7" y="174.1" transform="rotate(-90 145.7 174.1)">PB2</text>
<text x="147.8" y="179" transform="rotate(-90 147.8 179)">20</text>
<text x="149.2" y="174.1" transform="rotate(-90 149.2 174.1)">VREF+</text>
<text x="154.9" y="179" transform="rotate(-90 154.9 179)">22</text>
<text x="156.3" y="174.1" transform="rotate(-90 156.3 174.1)">PB10</text>
<text x="161.9" y="179" transform="rotate(-90 161.9 179)">24</text>
<text x="163.3" y="174.1" transform="rotate(-90 163.3 174.1)">PB11</text>
<text x="214.5" y="174.8">19</text>
<text x="214.5" y="178.3">20</text>
<text x="220" y="176.6">19</text>
<text x="45.8" y="181.9">20</text>
<text x="45.8" y="185.4">21</text>
<text x="51.3" y="180.1">20</text>
<text x="51.3" y="183.6">21</text>
<text x="214.5" y="181.9">21</text>
<text x="214.5" y="185.4">22</text>
<text x="220" y="180.1">20</text>
<text x="220" y="183.6">21</text>
<text x="45.8" y="188.9">22</text>
<text x="51.3" y="187.1">22</text>
<text x="51.3" y="190.7">23</text>
<text x="214.5" y="188.9">23</text>
<text x="220" y="187.1">22</text>
<text x="220" y="190.7">23</text>
<text x="359.6" y="187.1">1</text>
<text x="375.7" y="187.1">2</text>
<text x="45.8" y="192.4">23</text>
<text x="45.8" y="196">24</text>
<text x="51.3" y="194.2">24</text>
<text x="214.5" y="192.4">24</text>
<text x="220" y="194.2">24</text>
<text x="359.6" y="233">1</text>
<text x="375.7" y="233">2</text>
<text x="36.6" y="238.3">1</text>
<text x="36.6" y="241.8">2</text>
<text x="36.6" y="245.4">3</text>
<text x="40.1" y="240.1">CS#</text>
<text x="40.1" y="243.6">DO(IO1)</text>
<text x="65.7" y="243.6">HOLD# or RESET#(IO3)</text>
<text x="106" y="245.4">6</text>
<text x="106" y="241.8">7</text>
<text x="359.6" y="245.4">1</text>
<text x="375.7" y="245.4">2</text>
<text x="40.1" y="247.1">WP#(IO2)</text>
<text x="92" y="250.6">DI(IO0)</text>
<text x="98.4" y="247.1">CLK</text>
<text x="106" y="248.9">5</text>
</g>
<g font-size="3.2" fill="#f00">
<text x="123.1" y="107.9" transform="rotate(-90 123.1 107.9)">48</text>
<text x="124.2" y="116.5" transform="rotate(-90 124.2 116.5)">VDD</text>
<text x="169.5" y="125.4">35</text>
<text x="161" y="127.2">VDD</text>
<text x="151.3" y="179" transform="rotate(-90 151.3 179)">21</text>
<text x="152.8" y="174.1" transform="rotate(-90 152.8 174.1)">VDDA</text>
<text x="158.4" y="179" transform="rotate(-90 158.4 179)">23</text>
<text x="159.8" y="174.1" transform="rotate(-90 159.8 174.1)">VDD</text>
<text x="106" y="238.3">8</text>
<text x="97.9" y="240.1">VCC</text>
</g>
</svg>
